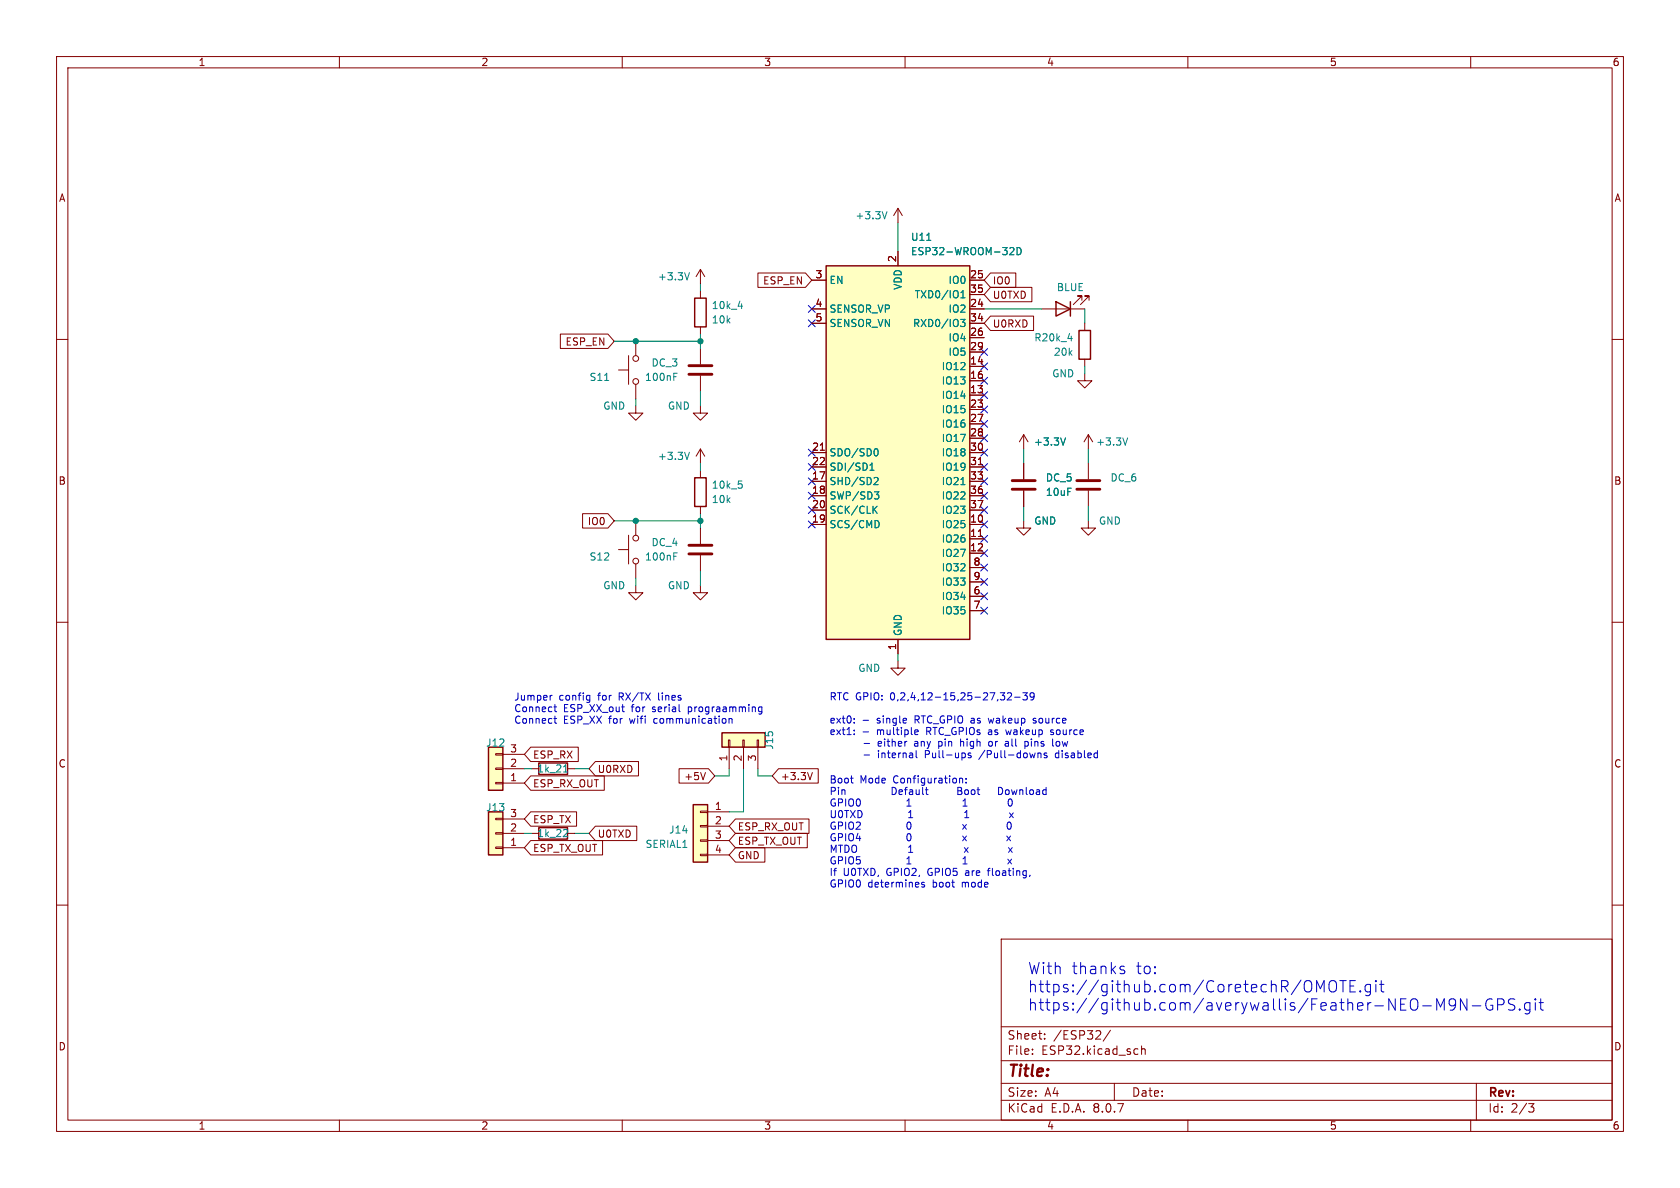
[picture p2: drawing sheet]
<svg xmlns="http://www.w3.org/2000/svg" width="297mm" height="210mm" viewBox="0 0 297 210" stroke-linecap="round" stroke-linejoin="round" font-family="sans-serif">
<g fill="none" stroke="#840000" stroke-width=".18">
<path d="M10 10h277v190h-277zM12 12h273v186h-273zM60 10v2M110 10v2M160 10v2M210 10v2M260 10v2M10 60h2M285 60h2M10 110h2M285 110h2M10 160h2"/>
<path d="M177 166h108v32h-108zM285 160h2M60 198v2M110 198v2M160 198v2M177 194.5h108M177 191.5h108M177 187.5h108M177 181.5h108M182.5 186.3v.1M182.5 185.5v.1M184.7 183.6v.1"/>
<path d="M184.7 182.8v.1M196.3 182.1l-1.3 2M197 191.5v3M201 185.4l.2 .1M201.2 186.3l-.2 .1M201.8 184.9v1.5M201.8 185.5l.2-.1 .4 .1 .1 .9M210 198v2M260 198v2M261 191.5v6.5M270.2 195.1h1l-.5 .6 .4 .1 .1 .5-.3 .3h-.4"/>
</g>
<path d="M86.4 143.5h2.5v7.6h-2.5z" fill="#ffffc2"/>
<path d="M87.6 144.7h1.3v.2h-1.3zM87.6 147.2h1.3v.2h-1.3zM87.6 149.7h1.3v.3h-1.3zM88.9 149.9h3.8M88.9 147.3h3.8M88.9 144.8h3.8M94 147.3h1.2M100.3 147.3h1.3" fill="none" stroke="#840000" stroke-width=".18"/>
<path d="M86.4 143.5h2.5v7.6h-2.5zM95.2 146.3h5.1v2h-5.1z" fill="none" stroke="#840000" stroke-width=".25"/>
<path d="M100.1 146.6l.3 .3-.1 .3-.7 .7h.8" fill="none" stroke="#008484" stroke-width=".18"/>
<path d="M86.4 132.1h2.5v7.6h-2.5z" fill="#ffffc2"/>
<g fill="none" stroke="#840000" stroke-width=".18">
<path d="M123.8 47.6v2.6M123.8 51.4v1.3M123.8 57.8v1.3M123.8 47.6l-.7 1.3M123.8 47.6l.8 1.3M109.3 65.4h1.8M111.1 62.9v5M112.4 71.8v1.2h1.3l-1.3 1.3-1.3-1.3h1.3M112.4 60.3v2.6M112.4 67.9v2.6M123.8 71.8v1.2h1.3l-1.3 1.3-1.2-1.3h1.2M123.8 61.6v2.8"/>
<path d="M123.8 66.4v2.8M109.3 97.2h1.8M111.1 94.6v5.1M112.4 92.1v2.5M112.4 99.7v2.5M123.8 93.3v2.8M123.8 98.2v2.8M112.4 103.5v1.3h1.3l-1.3 1.2-1.3-1.2h1.3M123.8 103.5v1.3h1.3l-1.3 1.2-1.2-1.2h1.2M87.6 133.2h1.3v.3h-1.3zM87.6 135.8h1.3v.2h-1.3zM87.6 138.3h1.3v.3h-1.3z"/>
<path d="M88.9 138.4h3.8M88.9 135.9h3.8M88.9 133.4h3.8M94 135.9h1.2M100.3 135.9h1.3"/>
<circle cx="112.4" cy="67.4" r=".51"/>
<circle cx="112.4" cy="63.4" r=".51"/>
<circle cx="112.4" cy="95.1" r=".51"/>
<circle cx="112.4" cy="99.2" r=".51"/>
</g>
<path d="M122.8 52.7h2v5.1h-2zM86.4 132.1h2.5v7.6h-2.5zM95.2 134.9h5.1v2h-5.1z" fill="none" stroke="#840000" stroke-width=".25"/>
<path d="M121.9 48.2l-.4 1.3M130.5 54.1h.8M106.9 67.3h.7M119.1 66.6h.4M119.1 66h.6M119.1 98.3h.4M119.1 97.7h.6M99.6 136.5h.8M99.9 135.4l.1-.2v1.3" fill="none" stroke="#008484" stroke-width=".18"/>
<path d="M121.8 64.6h4.1M121.8 66.2h4.1M121.8 96.4h4.1M121.8 97.9h4.1" fill="none" stroke="#840000" stroke-width=".51"/>
<path d="M146 47h25.4v66h-25.4z" fill="#ffffc2"/>
<path d="M146 47h25.4v66h-25.4zM186.7 53.3l2.5 1.3-2.5 1.3zM189.2 53.3v2.6M190.8 58.4h2v5.1h-2zM122.8 84.5h2v5h-2z" fill="none" stroke="#840000" stroke-width=".25"/>
<g fill="none" stroke="#840000" stroke-width=".18">
<path d="M143.5 54.6h2.5M143.5 49.5h2.5M143.5 57.2h2.5M158.7 44.5v2.5M171.4 54.6h2.6M171.4 49.5h2.6M171.4 59.7h2.6M171.4 57.2h2.6M171.4 52.1h2.6M184.1 54.6h7.7M191.3 53.1v-.8h-.8h.8l-1.6 1.5M191.8 57.2v1.2"/>
<path d="M192.5 53.1v-.8h-.7h.7l-1.5 1.5M123.8 79.4l-.7 1.2M123.8 79.4v2.5M123.8 79.4l.8 1.2M145 79.6h.7M171.4 69.9h2.6M171.4 64.8h2.6M171.4 67.3h2.6M171.4 72.4h2.6M171.4 74.9h2.6M171.4 77.5h2.6M171.4 62.2h2.6"/>
<path d="M181 76.8v2.6M181 76.8l.7 1.3M181 76.8l-.8 1.3M191.8 66v1.3h1.2l-1.2 1.3-1.3-1.3h1.3M191.8 63.5v1.3M192.4 76.8l-.8 1.3M192.4 76.8v2.6M192.4 76.8l.8 1.3M123.8 83.2v1.3M123.8 89.5v1.3M143.5 92.7h2.5M143.5 85.1h2.5"/>
<path d="M143.5 87.6h2.5M143.5 90.2h2.5M143.5 80h2.5M143.5 82.6h2.5M171.4 92.7h2.6M171.4 95.3h2.6M171.4 97.8h2.6M171.4 85.1h2.6M171.4 87.6h2.6M171.4 90.2h2.6M171.4 80h2.6M171.4 82.6h2.6"/>
<path d="M173 94.8h.7M173 82.1h.7M181 92.1v1.2h-1.3l1.3 1.3 1.2-1.3h-1.2M181 81.9v2.8M181 86.7v2.8M192.4 92.1v1.2h1.3l-1.3 1.3-1.3-1.3h1.3M192.4 81.9v2.8M192.4 86.7v2.8M158.7 113v2.6M171.4 105.4h2.6M171.4 108h2.6M171.4 100.3h2.6"/>
<path d="M171.4 102.9h2.6"/>
</g>
<g fill="none" stroke="#008484" stroke-width=".18">
<path d="M163.8 42.5h.8M169.8 56.5h.8l-.4 .4 .3 .2v.5l-.1 .1h-.5M169.9 52.6h.7M169.9 51.7l.3-.3v1.2M178.5 43.9l.5-.1 .3 .3-.8 .9h.8M179.8 43.8a.64 .64 0 0 1 .7 .6 .64 .64 0 0 1-.7 .6zM188.8 59.8h.8M121.9 80l-.4 1.2M154.8 79.3a.68 .68 0 0 1 .5 .7 .68 .68 0 0 1-.5 .6M188.4 77.4l-.5 1.3M199.3 77.4l-.4 1.3M130.6 85h.6"/>
<path d="M131.1 85.6l.1 .2-.1 .4M153.8 83.1h.7M153.8 82.2l.4-.3v1.2M154.5 90l.6 .7M154.6 86.9h.8l-.5 .5 .4 .1 .1 .5-.3 .2h-.3M154.7 84.4l.4 .1 .1 .3-.7 .9h.7M155.1 89.5l-.8 .7M155.2 92.1l.2 .5-.2 .6M169.9 85.7h.7"/>
</g>
<path d="M178.9 85h4.1M178.9 86.5h4.1M190.4 85h4M190.4 86.5h4" fill="none" stroke="#840000" stroke-width=".51"/>
<path d="M122.6 142.2h2.5v10.2h-2.5z" fill="#ffffc2"/>
<path d="M158.7 116.8v1.3h1.3l-1.3 1.3-1.2-1.3h1.2M123.8 151h1.3v.3h-1.3zM123.8 148.5h1.3v.2h-1.3zM123.8 145.9h1.3v.3h-1.3zM123.8 143.4h1.3v.2h-1.3zM125.1 143.5h3.8M125.1 146.1h3.8M125.1 148.6h3.8M125.1 151.1h3.8" fill="none" stroke="#840000" stroke-width=".18"/>
<path d="M122.6 142.2h2.5v10.2h-2.5z" fill="none" stroke="#840000" stroke-width=".25"/>
<path d="M127.6 129.5h7.7v2.6h-7.7z" fill="#ffffc2"/>
<g fill="none" stroke="#840000" stroke-width=".18">
<path d="M158.7 36.8l-.7 1.3M158.7 36.8v2.6M158.7 36.8l.8 1.3M99.1 59.1h8.4l1.1 1.2-1.1 1.3h-8.4zM134 48.3h8.4l1.1 1.2-1.1 1.3h-8.4zM143.5 54.6h2.5M143.5 49.5h2.5M143.5 57.2h2.5M158.7 44.5v2.5M171.4 54.6h2.6M171.4 49.5h2.6M171.4 59.7h2.6"/>
<path d="M171.4 57.2h2.6M171.4 52.1h2.6M175.1 50.8h7.3v2.5h-7.3l-1.1-1.2zM175.1 48.3h4.5v2.5h-4.5l-1.1-1.3zM175.1 55.9h7.6v2.5h-7.6l-1.1-1.2zM145 79.6h.7M171.4 69.9h2.6M171.4 64.8h2.6M171.4 67.3h2.6M171.4 72.4h2.6M171.4 74.9h2.6M171.4 77.5h2.6"/>
<path d="M171.4 62.2h2.6M103 90.8h4.5l1.1 1.3-1.1 1.2h-4.5zM143.5 92.7h2.5M143.5 85.1h2.5M143.5 87.6h2.5M143.5 90.2h2.5M143.5 80h2.5M143.5 82.6h2.5M171.4 92.7h2.6M171.4 95.3h2.6M171.4 97.8h2.6M171.4 85.1h2.6"/>
<path d="M171.4 87.6h2.6M171.4 90.2h2.6M171.4 80h2.6M171.4 82.6h2.6M173 94.8h.7M173 82.1h.7M181 81.9v2.8M181 86.7v2.8M158.7 113v2.6M171.4 105.4h2.6M171.4 108h2.6M171.4 100.3h2.6"/>
<path d="M171.4 102.9h2.6M93.8 137.2h13v2.5h-13l-1.1-1.3zM93.8 132.1h8.4v2.5h-8.4l-1.1-1.2zM105.3 134.6h7.6v2.6h-7.6l-1.2-1.3zM120 135.9h5.3l1.1 1.3-1.1 1.2h-5.3zM124.7 136.6l-.4 1.2M128.8 130.8h.2v1.3h-.2zM128.9 132.1v3.8M131.3 130.8h.3v1.3h-.3zM131.4 132.1v3.8M133.9 130.8h.2v1.3h-.2zM134 132.1v3.8"/>
<path d="M137.6 135.9h7.1v2.5h-7.1l-1.1-1.2zM143.6 136.6l-.4 1.2M93.8 143.5h8.1v2.6h-8.1l-1.1-1.3zM93.8 148.6h12.7v2.5h-12.7l-1.1-1.2zM105.3 146h7.3v2.6h-7.3l-1.2-1.3zM130 144.8h13v2.5h-13l-1.1-1.2zM130 147.3h12.7v2.6h-12.7l-1.1-1.3zM130 149.9h5.2v2.5h-5.2l-1.1-1.3z"/>
</g>
<path d="M127.6 129.5h7.7v2.6h-7.7z" fill="none" stroke="#840000" stroke-width=".25"/>
<g fill="none" stroke="#008484" stroke-width=".18">
<path d="M156.8 37.4l-.4 1.3M163.8 42.5h.8M169.8 56.5h.8l-.4 .4 .3 .2v.5l-.1 .1h-.5M169.9 52.6h.7M169.9 51.7l.3-.3v1.2M178.5 43.9l.5-.1 .3 .3-.8 .9h.8M179.8 43.8a.64 .64 0 0 1 .7 .6 .64 .64 0 0 1-.7 .6zM154.8 79.3a.68 .68 0 0 1 .5 .7 .68 .68 0 0 1-.5 .6M188.4 77.4l-.5 1.3M153.8 83.1h.7M153.8 82.2l.4-.3v1.2M154.5 90l.6 .7"/>
<path d="M154.6 86.9h.8l-.5 .5 .4 .1 .1 .5-.3 .2h-.3M154.7 84.4l.4 .1 .1 .3-.7 .9h.7M155.1 89.5l-.8 .7M155.2 92.1l.2 .5-.2 .6M169.9 85.7h.7"/>
</g>
<g fill="none" stroke="#0000c2" stroke-width=".18">
<path d="M97.6 122.9l-.3 .1M97.9 125h.5M97.9 127h.5M98.1 124.5v1.1l.3 .2M98.1 126.6v1.1l.3 .2M103.9 122.9l.4 .1M104.3 123.7l-.4 .1M104.3 122.9l-.1 1.2M128.9 127.1l.2-.1 .3 .1v.8M128.9 127v.9M134.7 125h-.4l-.2 .2 .1 .6h.5M134.7 125v1l-.3 .2h-.3"/>
<path d="M150.3 137.6h.5M150.7 138.4h.1M151 127.7v.1M151 127v.2M151 129.1v.1M151 129.7v.2M152.6 127.3h1M152.6 129.4h1M152.8 131.4h.9M152.8 133.5h.9M155.3 132.7v.1M155.3 133.1v.9"/>
<path d="M155.8 131.1h-.4l-.2 .1 .1 .6h.5M155.9 131.4l-.7 .1M157.7 139.2v1.3l.6-.2 .2-.4-.1-.4M161.7 129.7l.2 .2 .4-.1M161.7 129.2l.2-.2h.2l.2 .2v.1l-.6 .1M161.7 131.1h.5l.1 .8M162.3 131.4h-.5l-.1 .2 .1 .3 .5-.1M163.6 132.7v1.3M164.3 132.9l-.1 .4h-.6M166.3 131.1l.3 .2v.4l-.3 .2M169.3 139.2h.5l.2 .2-.2 .4 .2 .1 .1 .3-.3 .3h-.5zM169.3 139.8h.5"/>
<path d="M169.6 137.7l.2-.1h.3l.1 .8M169.6 137.6v.8M170.2 131.1l.2 .1v.7M170.8 138.3v.1M170.8 137.6v.1M171.1 139.7l-.3-.1-.3 .3 .1 .4 .2 .2 .3-.1M174.1 132.6l-1.1 1.7M174.7 127l.3 .8M175.2 131.1l.2 .2v.4l-.2 .2M176 131.1v.8M176.2 131.1l-.2 .2M176.5 139.2a.64 .64 0 0 1 .8 .6 .64 .64 0 0 1-.8 .7z"/>
<path d="M176.8 122.5h.8l-.4 .4 .4 .2v.5l-.2 .1h-.5M177.8 139.7l.2-.1 .3 .1 .1 .5-.1 .2-.3 .1-.2-.2zM177.8 129l.2 .9M178.1 122.6l.5-.1 .2 .3-.8 .9h.8M178.8 139.6l.3 .9M178.9 130.6v1.1l.2 .2M179.4 123.2h.9M180.8 122.5h.8l-.4 .4 .4 .2v.5l-.2 .1-.6-.1M182.3 131.1v.8M182.6 127.8h.4M182.8 123l-.2 .2h-.4l-.1-.2 .1-.5h.4l.2 .1a.84 .84 0 0 1-.3 1.1h-.3M183 127l-.4 .2 .1 .1 .3 .1"/>
<path d="M185.1 133.2l-.3-.1-.2 .2v.2l.5 .1v.3h-.5M185.7 129.8l.4 .1M186.1 129l-.4 .2 .1 .2h.3M187.1 131.1l.3 .2v.4l-.3 .2M187.2 133.2l-.4-.1-.2 .2 .1 .6h.5M187.2 132.7v1.3M187.8 131.1l.2 .8 .3-.6M160.3 142.5h.8M160.3 141.6l.4-.4v1.3M160.3 151.8l.4-.3v1.2M160.3 152.7h.8M160.4 145.4l.2-.1a.68 .68 0 0 1 .5 .7 .68 .68 0 0 1-.5 .6l-.2-.1-.1-.4z"/>
<path d="M160.4 147.5l.2-.1a.68 .68 0 0 1 .5 .6 .68 .68 0 0 1-.5 .6l-.2-.1-.1-.3zM160.6 144.5h.8M160.6 143.6l.4-.3v1.2M160.6 149.8l.4-.4v1.3M160.6 150.7h.8M163.4 156h-.3l-.2 .1 .1 .2 .4 .1v.4h-.5M170.2 145.7l.6 .9M170.2 147.8l.6 .8M170.2 142.5h.8M170.2 141.6l.4-.4v1.3M170.2 151.8l.4-.3v1.2M170.2 152.7h.8"/>
<path d="M170.5 149.8l.7 .9M170.5 144.5h.8M170.5 143.6l.4-.3v1.2M170.8 145.7l-.6 .9M170.8 147.8l-.6 .8M171.2 149.8l-.7 .9M174.5 153.9h.5M174.8 153.6l-.1 1.2M178 147.8l.6 .8M178.2 145.4l.1-.1a.68 .68 0 0 1 .5 .7 .68 .68 0 0 1-.5 .6l-.1-.1-.2-.4zM178.2 151.9l.6 .8M178.3 149.8l.7 .9"/>
<path d="M178.3 141.4l.2-.2a.68 .68 0 0 1 .5 .7 .68 .68 0 0 1-.5 .6l-.2-.1-.1-.4zM178.5 143.7l.6 .8M178.6 147.8l-.6 .8M178.8 151.9l-.6 .8M179 149.8l-.7 .9M179.1 143.7l-.6 .8M182.1 154.7l-.1 .2M198.3 171.5l.5 .1 .1 .2-.3 .3h-.4M198.3 170.8l.5 .1M232.8 173.3l.6 1.5 .7-1.5v2M235 173.6a.67 .67 0 0 1 .8-.3 .67 .67 0 0 1 .5 .7v.7a.67 .67 0 0 1-.7 .7 .67 .67 0 0 1-.7-.7zM236.9 173.3h1.1"/>
<path d="M237.4 173.3v2M238.7 174.3h.6M239.6 173.3h-.9v2h.9M240.5 175.2l.1 .1h-.1M240.5 175.2l-.1 .1h.1M240.5 175.2v.1M242.3 174.1l-.6-.1-.4 .4v.6l.2 .3h.2h.6M242.3 174l-.1 1.8M243.2 173.3v.2M243.2 174v1.3M243.2 173.3l-.1 .1 .1 .1M243.2 173.3l.1 .1-.1 .1"/>
<path d="M243.9 174h.8M244.2 173.3v1.8l.1 .2h.4M254 178.6v-2l.7 1.4 .6-1.4v2M257.3 177.4l-.4 .4h-.3l-.4-.4v-.5l.2-.2 .5-.1 .3 .2a1.32 1.32 0 0 1-.4 1.8h-.4M259.3 176.6v2l-1.1-2v2M260.3 177.8h1.5M263.8 176.7a.82 .82 0 0 0-.9 .1 .82 .82 0 0 0-.2 .9 .75 .75 0 0 0 .3 .8 .75 .75 0 0 0 .9-.1v-.7h-.4M264.8 177.6h.7a.54 .54 0 0 0 .4-.5 .54 .54 0 0 0-.4-.5h-.7v2M267.8 176.7l-.8-.1a.49 .49 0 0 0-.3 .4 .49 .49 0 0 0 .3 .5 .73 .73 0 0 1 .8 .5 .51 .51 0 0 1-.4 .6l-.7-.1M268.7 178.4l.1 .1-.1 .1M268.7 178.4l-.1 .1 .1 .1M268.7 178.4v.2"/>
<path d="M270.5 177.3l-.6-.1-.4 .4v.6l.2 .3 .2 .1 .6-.1M270.5 177.2v1.7a.54 .54 0 0 1-.9 .2M271.4 176.6v.2M271.4 177.2v1.4M271.4 176.6l-.1 .1 .1 .1M271.4 176.6l.1 .1-.1 .1M272.1 177.2h.8M272.4 176.6v1.7l.1 .2 .4 .1"/>
</g>
<g fill="none" stroke="#008400" stroke-width=".18">
<path d="M158.7 39.4v5.1M123.8 50.2v1.2M123.8 59.1v2.5M174 54.6h10.1M191.8 54.6v2.6M108.6 60.3h15.2M112.4 70.5v1.3M123.8 69.2v2.6M181 79.4v2.5M191.8 64.8v1.2M192.4 79.4v2.5M108.6 92.1h15.2"/>
<path d="M123.8 81.9v1.3M123.8 90.8v2.5M181 89.5v2.6M192.4 89.5v2.6M112.4 102.2v1.3M123.8 101v2.5M158.7 115.6v1.2M92.7 135.9h1.3M101.6 135.9h2.5M128.9 135.9v1.3h-2.5M131.4 135.9v7.6h-2.5M134 135.9v1.3h2.5"/>
<path d="M92.7 147.3h1.3M101.6 147.3h2.5"/>
</g>
<g fill="none" stroke="#000084" stroke-width=".18">
<path d="M142.9 56.5l1.2 1.3M142.9 54l1.2 1.2M144.1 56.5l-1.2 1.3M144.1 54l-1.2 1.2M142.9 79.4l1.2 1.2M144.1 79.4l-1.2 1.2M173.4 61.6l1.2 1.2M173.4 66.7l1.2 1.2M173.4 64.2l1.2 1.2M173.4 71.8l1.2 1.2M173.4 76.9l1.2 1.2M173.4 74.3l1.2 1.2"/>
<path d="M173.4 79.4l1.2 1.2M173.4 69.2l1.2 1.3M174.6 61.6l-1.2 1.2M174.6 66.7l-1.2 1.2M174.6 64.2l-1.2 1.2M174.6 71.8l-1.2 1.2M174.6 76.9l-1.2 1.2M174.6 74.3l-1.2 1.2M174.6 79.4l-1.2 1.2M174.6 69.2l-1.2 1.3M142.9 81.9l1.2 1.3M142.9 84.5l1.2 1.2"/>
<path d="M142.9 92.1l1.2 1.2M142.9 87l1.2 1.2M142.9 89.6l1.2 1.2M144.1 81.9l-1.2 1.3M144.1 84.5l-1.2 1.2M144.1 92.1l-1.2 1.2M144.1 87l-1.2 1.2M144.1 89.6l-1.2 1.2M173.4 99.7l1.2 1.2M173.4 94.6l1.2 1.3M173.4 97.2l1.2 1.2M173.4 81.9l1.2 1.3"/>
<path d="M173.4 89.6l1.2 1.2M173.4 92.1l1.2 1.2M173.4 84.5l1.2 1.2M173.4 87l1.2 1.2M174.6 99.7l-1.2 1.2M174.6 94.6l-1.2 1.3M174.6 97.2l-1.2 1.2M174.6 81.9l-1.2 1.3M174.6 89.6l-1.2 1.2M174.6 92.1l-1.2 1.2M174.6 84.5l-1.2 1.2M174.6 87l-1.2 1.2"/>
<path d="M173.4 104.8l1.2 1.2M173.4 107.3l1.2 1.3M173.4 102.3l1.2 1.2M174.6 104.8l-1.2 1.2M174.6 107.3l-1.2 1.3M174.6 102.3l-1.2 1.2"/>
</g>
<g fill="#008400" stroke="#008400" stroke-width=".18">
<circle cx="123.8" cy="92.1" r=".46"/>
<circle cx="112.4" cy="60.3" r=".46"/>
<circle cx="112.4" cy="92.1" r=".46"/>
<circle cx="123.8" cy="60.3" r=".46"/>
</g>
<g font-size="2.8" fill="#0000c2">
<text x="181.6" y="172.4">With</text>
<text x="189.4" y="172.4">thanks</text>
<text x="200.8" y="172.4">to:</text>
<text x="181.6" y="175.6">https://github.com/CoretechR/OMOTE.git</text>
<text x="181.6" y="178.8">https://github.com/averywallis/Feather-NEO-M9N-GPS.git</text>
</g>
<text font-size="2.8" fill="#840000" x="178" y="190.9">Title:</text>
<g font-size="2.1" fill="#840000">
<text x="178" y="184">Sheet:</text>
<text x="186.2" y="184">/ESP32/</text>
<text x="178" y="186.7">File:</text>
<text x="184.1" y="186.7">ESP32.kicad_sch</text>
<text x="178" y="196.9">KiCad</text>
<text x="178" y="194.1">Size:</text>
<text x="184.7" y="194.1">A4</text>
<text x="185.7" y="196.9">E.D.A.</text>
<text x="193.3" y="196.9">8.0.7</text>
<text x="200" y="194.1">Date:</text>
<text x="263" y="194.3">Rev:</text>
<text x="263" y="196.9">Id:</text>
<text x="267.1" y="196.9">2/3</text>
</g>
<g font-size="1.8" fill="#840000">
<text x="35" y="11.9">1</text>
<text x="85" y="11.9">2</text>
<text x="135" y="11.9">3</text>
<text x="185" y="11.9">4</text>
<text x="235" y="11.9">5</text>
<text x="285" y="11.9">6</text>
<text x="10.3" y="35.9">A</text>
<text x="285.3" y="35.9">A</text>
<text x="158.5" y="46.4" transform="rotate(-90 158.5 46.4)">2</text>
<text x="134.8" y="50.5">ESP_EN</text>
<text x="144.1" y="49.3">3</text>
<text x="171.4" y="49.3">25</text>
<text x="171.4" y="51.8">35</text>
<text x="175.4" y="53">U0TXD</text>
<text x="175.4" y="50.5">IO0</text>
<text x="144.1" y="54.4">4</text>
<text x="144.1" y="56.9">5</text>
<text x="171.4" y="54.4">24</text>
<text x="171.4" y="59.4">26</text>
<text x="171.4" y="56.9">34</text>
<text x="175.4" y="58.1">U0RXD</text>
<text x="99.9" y="61.3">ESP_EN</text>
<text x="171.4" y="64.5">14</text>
<text x="171.4" y="62">29</text>
<text x="171.4" y="69.6">13</text>
<text x="171.4" y="67.1">16</text>
<text x="171.4" y="72.1">23</text>
<text x="171.4" y="74.7">27</text>
<text x="171.4" y="77.2">28</text>
<text x="143.5" y="79.8">21</text>
<text x="143.5" y="82.3">22</text>
<text x="171.4" y="79.8">30</text>
<text x="171.4" y="82.3">31</text>
<text x="10.3" y="85.9">B</text>
<text x="143.5" y="84.8">17</text>
<text x="143.5" y="87.4">18</text>
<text x="143.5" y="89.9">20</text>
<text x="171.4" y="84.8">33</text>
<text x="171.4" y="87.4">36</text>
<text x="171.4" y="89.9">37</text>
<text x="285.3" y="85.9">B</text>
<text x="103.8" y="93">IO0</text>
<text x="143.5" y="92.5">19</text>
<text x="171.4" y="92.5">10</text>
<text x="171.4" y="95">11</text>
<text x="171.4" y="97.5">12</text>
<text x="172" y="100.1">8</text>
<text x="172" y="105.2">6</text>
<text x="172" y="107.7">7</text>
<text x="172" y="102.6">9</text>
<text x="158.5" y="115" transform="rotate(-90 158.5 115)">1</text>
<text x="10.3" y="135.9">C</text>
<text x="90.1" y="135.6">2</text>
<text x="90.1" y="133.1">3</text>
<text x="94.1" y="134.3">ESP_RX</text>
<text x="105.6" y="136.8">U0RXD</text>
<text x="128.7" y="134.7" transform="rotate(-90 128.7 134.7)">1</text>
<text x="131.2" y="134.7" transform="rotate(-90 131.2 134.7)">2</text>
<text x="133.7" y="134.7" transform="rotate(-90 133.7 134.7)">3</text>
<text x="285.3" y="135.9">C</text>
<text x="90.1" y="138.2">1</text>
<text x="94.1" y="139.4">ESP_RX_OUT</text>
<text x="120.9" y="138.1">+5V</text>
<text x="126.3" y="143.3">1</text>
<text x="138" y="138.1">+3.3V</text>
<text x="90.1" y="149.6">1</text>
<text x="90.1" y="147.1">2</text>
<text x="90.1" y="144.5">3</text>
<text x="94.1" y="145.7">ESP_TX</text>
<text x="105.6" y="148.3">U0TXD</text>
<text x="126.3" y="145.8">2</text>
<text x="126.3" y="148.3">3</text>
<text x="130.3" y="147">ESP_RX_OUT</text>
<text x="130.3" y="149.5">ESP_TX_OUT</text>
<text x="94.1" y="150.8">ESP_TX_OUT</text>
<text x="126.3" y="150.9">4</text>
<text x="130.3" y="152.1">GND</text>
<text x="10.3" y="185.9">D</text>
<text x="285.3" y="185.9">D</text>
<text x="35" y="199.9">1</text>
<text x="85" y="199.9">2</text>
<text x="135" y="199.9">3</text>
<text x="185" y="199.9">4</text>
<text x="235" y="199.9">5</text>
<text x="285" y="199.9">6</text>
</g>
<g font-size="1.8" fill="#008484">
<text x="151.1" y="39">+3.3V</text>
<text x="161" y="42.8">U11</text>
<text x="161" y="45.3">ESP32-WROOM-32D</text>
<text x="116.2" y="49.8">+3.3V</text>
<text x="146.6" y="50.4">EN</text>
<text x="159.6" y="51.3" transform="rotate(-90 159.6 51.3)">VDD</text>
<text x="161.6" y="52.9">TXD0/IO1</text>
<text x="167.6" y="50.4">IO0</text>
<text x="186.7" y="51.7">BLUE</text>
<text x="125.7" y="57.4">10k</text>
<text x="125.7" y="54.8">10k_4</text>
<text x="146.6" y="55.5">SENSOR_VP</text>
<text x="146.6" y="58">SENSOR_VN</text>
<text x="161.3" y="58">RXD0/IO3</text>
<text x="167.6" y="55.5">IO2</text>
<text x="115.1" y="65">DC_3</text>
<text x="166.4" y="65.6">IO12</text>
<text x="167.6" y="60.6">IO4</text>
<text x="167.6" y="63.1">IO5</text>
<text x="182.8" y="60.6">R20k_4</text>
<text x="186.2" y="63.1">20k</text>
<text x="104.1" y="67.5">S11</text>
<text x="113.9" y="67.5">100nF</text>
<text x="166.4" y="70.7">IO14</text>
<text x="166.4" y="68.2">IO13</text>
<text x="185.9" y="66.9">GND</text>
<text x="106.5" y="72.6">GND</text>
<text x="118" y="72.6">GND</text>
<text x="166.4" y="73.3">IO15</text>
<text x="166.4" y="75.8">IO16</text>
<text x="116.2" y="81.5">+3.3V</text>
<text x="146.6" y="80.9">SDO/SD0</text>
<text x="146.6" y="83.4">SDI/SD1</text>
<text x="166.4" y="78.3">IO17</text>
<text x="166.4" y="80.9">IO18</text>
<text x="166.4" y="83.4">IO19</text>
<text x="182.7" y="79">+3.3V</text>
<text x="193.7" y="79">+3.3V</text>
<text x="125.7" y="89.1">10k</text>
<text x="125.7" y="86.6">10k_5</text>
<text x="146.6" y="86">SHD/SD2</text>
<text x="146.6" y="88.5">SWP/SD3</text>
<text x="166.4" y="86">IO21</text>
<text x="166.4" y="88.5">IO22</text>
<text x="184.8" y="85.3">DC_5</text>
<text x="184.8" y="87.9">10uF</text>
<text x="196.2" y="85.3">DC_6</text>
<text x="146.6" y="93.6">SCS/CMD</text>
<text x="146.6" y="91">SCK/CLK</text>
<text x="166.4" y="93.6">IO25</text>
<text x="166.4" y="91">IO23</text>
<text x="182.7" y="92.9">GND</text>
<text x="194.2" y="92.9">GND</text>
<text x="104.1" y="99.3">S12</text>
<text x="113.9" y="99.3">100nF</text>
<text x="115.1" y="96.7">DC_4</text>
<text x="166.4" y="96.1">IO26</text>
<text x="166.4" y="98.7">IO27</text>
<text x="166.4" y="101.2">IO32</text>
<text x="106.5" y="104.4">GND</text>
<text x="118" y="104.4">GND</text>
<text x="166.4" y="106.3">IO34</text>
<text x="166.4" y="103.7">IO33</text>
<text x="159.6" y="112.5" transform="rotate(-90 159.6 112.5)">GND</text>
<text x="166.4" y="108.8">IO35</text>
<text x="151.6" y="119">GND</text>
<text x="85.8" y="132.2">J12</text>
<text x="94.9" y="136.8">1k_21</text>
<text x="136.9" y="132.6" transform="rotate(-90 136.9 132.6)">J15</text>
<text x="85.8" y="143.6">J13</text>
<text x="94.9" y="148.2">1k_22</text>
<text x="118.2" y="147.5">J14</text>
<text x="114" y="150.1">SERIAL1</text>
</g>
<g font-size="1.8" fill="#0000c2">
<text x="90.8" y="123.9">Jumper</text>
<text x="90.8" y="126">Connect</text>
<text x="98.8" y="123.9">config</text>
<text x="99.6" y="126">ESP_XX_out</text>
<text x="105.8" y="123.9">for</text>
<text x="109.7" y="123.9">RX/TX</text>
<text x="111.8" y="126">for</text>
<text x="115.6" y="126">serial</text>
<text x="116.8" y="123.9">lines</text>
<text x="122.1" y="126">prograamming</text>
<text x="146.6" y="123.9">RTC GPIO:</text>
<text x="157.5" y="123.9">0,2,4,12-15,25-27,32-39</text>
<text x="90.8" y="128">Connect</text>
<text x="99.6" y="128">ESP_XX</text>
<text x="107.8" y="128">for</text>
<text x="111.6" y="128">wifi</text>
<text x="116" y="128">communication</text>
<text x="146.6" y="128">ext0:</text>
<text x="146.6" y="130">ext1:</text>
<text x="155.1" y="128">single</text>
<text x="155.1" y="130">multiple</text>
<text x="162" y="128">RTC_GPIO as</text>
<text x="164" y="130">RTC_GPIOs as</text>
<text x="175.5" y="128">wakeup</text>
<text x="178.5" y="130">wakeup</text>
<text x="183.5" y="128">source</text>
<text x="186.6" y="130">source</text>
<text x="156.3" y="132.1">either</text>
<text x="156.3" y="134.1">internal</text>
<text x="162.9" y="132.1">any</text>
<text x="164.8" y="134.1">Pull-ups</text>
<text x="167.4" y="132.1">pin</text>
<text x="171.4" y="132.1">high</text>
<text x="174.6" y="134.1">/Pull-downs</text>
<text x="176.7" y="132.1">or</text>
<text x="179.8" y="132.1">all</text>
<text x="183.4" y="132.1">pins</text>
<text x="188.3" y="134.1">disabled</text>
<text x="188.5" y="132.1">low</text>
<text x="146.6" y="138.6">Boot</text>
<text x="146.6" y="140.6">Pin</text>
<text x="146.6" y="142.7">GPIO0</text>
<text x="152" y="138.6">Mode</text>
<text x="158" y="138.6">Configuration:</text>
<text x="158.9" y="140.6">Default</text>
<text x="171.6" y="140.6">Boot</text>
<text x="179.4" y="140.6">Download</text>
<text x="146.6" y="144.7">U0TXD</text>
<text x="146.6" y="146.8">GPIO2</text>
<text x="146.6" y="148.8">GPIO4</text>
<text x="146.6" y="150.8">MTDO</text>
<text x="146.6" y="152.9">GPIO5</text>
<text x="146.6" y="154.9">If</text>
<text x="149.1" y="154.9">U0TXD,</text>
<text x="156.8" y="154.9">GPIO2,</text>
<text x="164.3" y="154.9">GPIO5</text>
<text x="171.1" y="154.9">are</text>
<text x="175.3" y="154.9">floating,</text>
<text x="146.6" y="157">GPIO0</text>
<text x="153.4" y="157">determines</text>
<text x="165" y="157">boot</text>
<text x="170.3" y="157">mode</text>
</g>
</svg>
